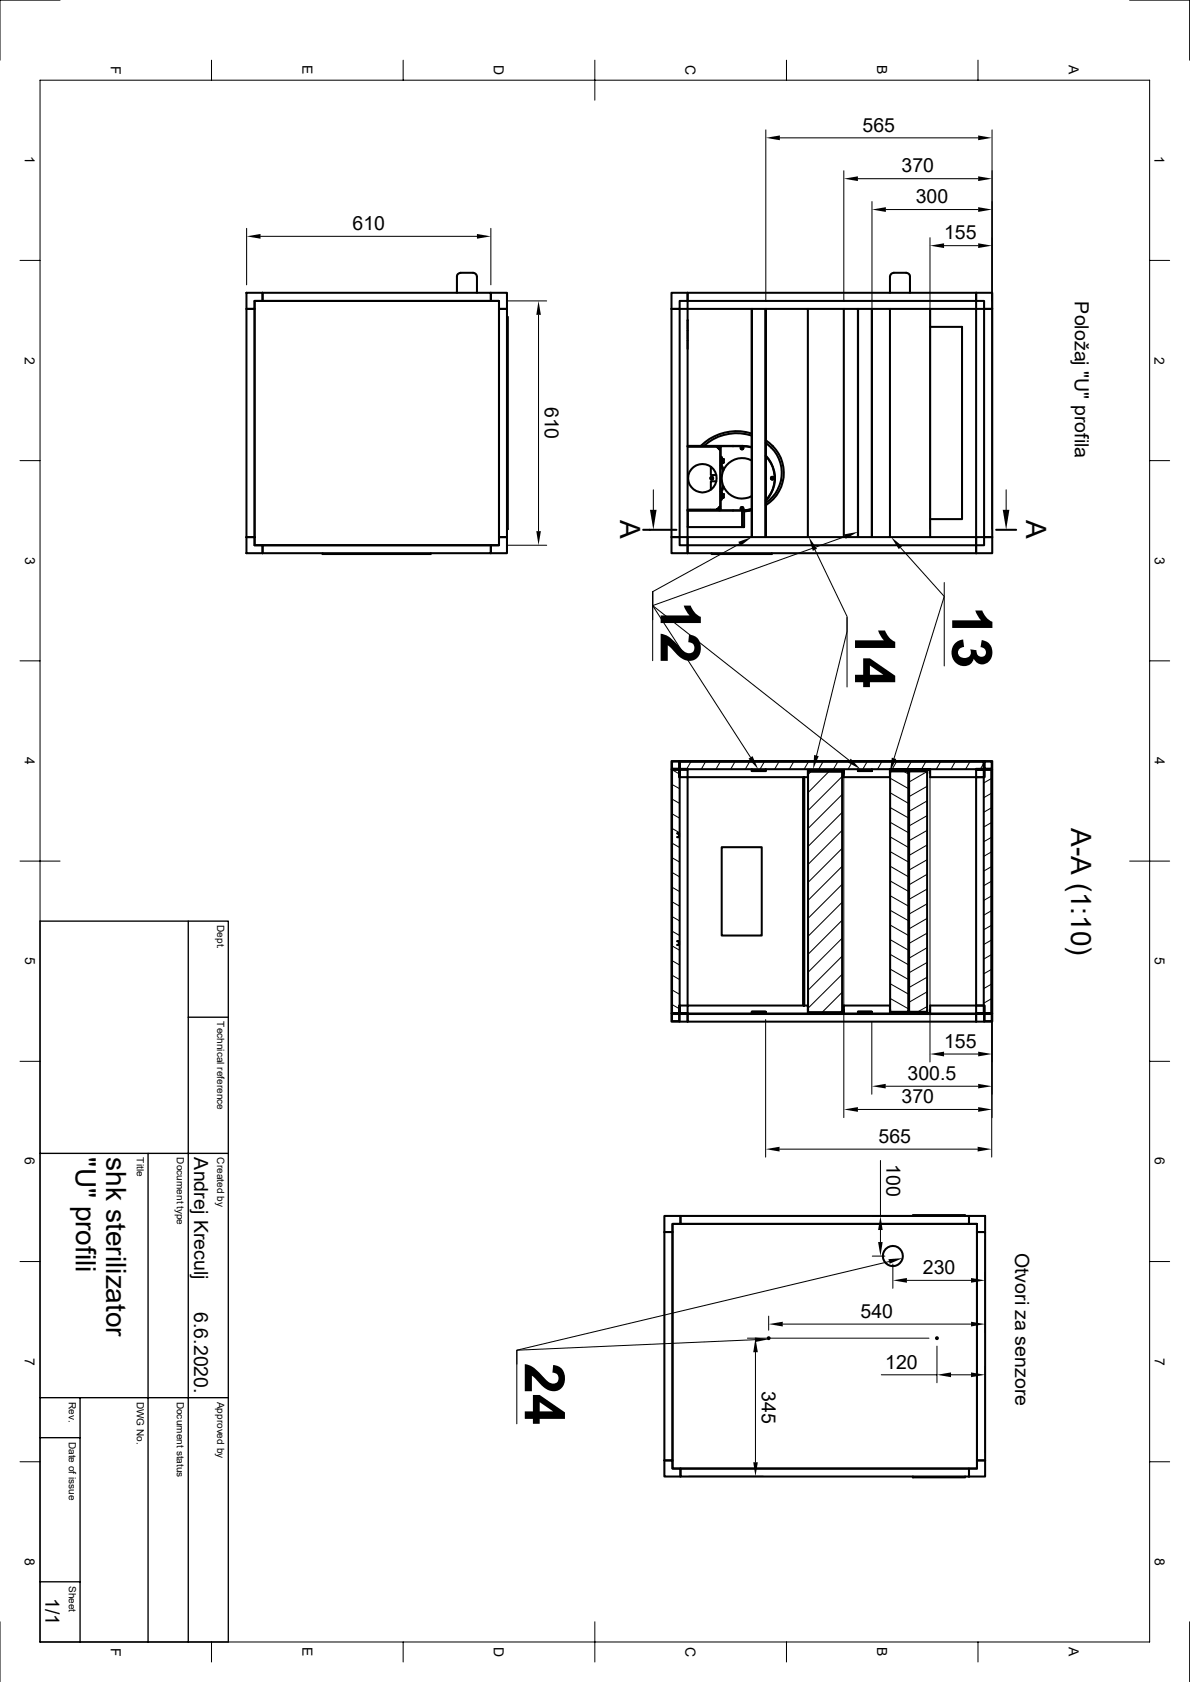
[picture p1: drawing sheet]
<svg xmlns="http://www.w3.org/2000/svg" width="297mm" height="420mm" viewBox="0 0 297 420" stroke-linecap="round" stroke-linejoin="round" font-family="sans-serif">
<g fill="none" stroke="#000" stroke-width=".51">
<path d="M61.5 73.1h4v2h-2v2h-2zM61.5 77.1h2v57h-2zM63.5 75.1h61v61h-61zM65.5 73.1h57v2h-57zM114 73.1v-4a1.18 1.18 0 0 1 1.6-1h.4a4.7 4.7 0 0 1 2.7 .3l.3 .7v4M122.5 73.1h4v4h-2v-2h-2zM124.5 77.1h2v57h-2zM126.5 79.1h.2v53h-.2M167.6 77.1v-4h4v4h-2M167.6 77.1h2v57M167.6 77.1v57h2M171.6 75.1h-2v2h-2"/>
<path d="M171.6 80h.1M187.6 77.1v57M187.7 77.1v57M191.1 77.1v57M201.6 77.1v57M210.6 77.1v57M214.1 77.1v57M217.6 77.1v57M222.1 77.1v57zM222.1 73.1v-4a1.59 1.59 0 0 1 2.1-1 4.7 4.7 0 0 1 2.7 .3l.2 .7v4M232.2 77.1v57M243.6 73.1v61"/>
<path d="M243.6 73.1h4v4h-2v-2h-2M243.6 73.1v2h-72M243.6 73.1h-72v2M245.6 77.1v57h2M245.6 77.1h2v57M245.6 77.1h-74v57M171.6 82.5h.1M171.6 85h.1M232.2 81.6h7.9v48h-7.9M171.6 111.5h8l.1 .2v15.6h-8.1M171.6 111.3h11.4M171.6 111.4h8"/>
<path d="M177.4 116.5v2.1h1.4M178.8 111.5l.9 .9M179.6 111.4h5.7l2.3 .3M179.6 111.4l.3 .3v15.4l-.3 .3M179.7 111.5v.8M179.9 114h.2v2.1l.5 1.1M179.9 116.2l.6 1.3M180.1 114.3h.1v1.6h-.1M180.2 114.6h.4M180.2 115.5h.4M180.2 115.1h.4M180.6 114.6v.5"/>
<path d="M180.6 115.1v.4M180.6 114.6v.9M183 111.3v.1M183 111.3h2.3l2.3 .3M185 111.7h.4v.3h-.4zM185.2 111.3v.1M187.6 108.8a12.3 12.3 0 0 0-11.9 2.5M187.6 108.2a12.7 12.7 0 0 0-12.7 3.1M187.6 115a5.1 5.1 0 0 0-7.5 4.4 5.1 5.1 0 0 0 7.5 4.5M191.1 109.9a9.6 9.6 0 0 1 0 16.3M191.1 110.6a9 9 0 0 1 0 15M191.1 113.7a8.1 8.1 0 0 1 0 11.4"/>
<path d="M191.1 113.9a8 8 0 0 1 0 11M61.5 134.1h2v2h2v2M61.5 134.1v4h4M65.5 136.1h57v2h-57zM80.5 138.1v.2h27v-.2M122.5 136.1h2v-2h2v4h-4zM160.5 132.3h8.3M169.6 134.1h2M171.6 136.1v2h72M171.6 134.1v4h-4v-4h2v2h2M171.6 127.5h13.6M171.6 127.4h8"/>
<path d="M171.7 127.5l-.1 4.1M177.6 138.1v.2h15v-.2M178.8 120.2h-1.4v2.1M179.7 126.5v.8M179.7 126.4l-.9 .9M180.1 123h.1v1.6h-.1M180.2 123.4h.4M180.2 124.2h.4M180.2 123.8h.4M180.5 121.4l-.6 1.3M180.6 123.4v.4M180.6 123.8v.4"/>
<path d="M180.6 123.4v.8M180.6 121.7l-.5 1.1v2h-.2M183 127.4v.1M185 126.8h.4v.3h-.4zM185.2 127.6v4M185.2 127.4v.1M187.1 127.5l-1.4 .2M187.6 127.5l-1.9 .2v3.9h-14M187.6 127.2l-2.4 .3M187.6 127.1l-2.3 .3h-5.7M243.6 134.1h-72v2M243.6 134.1v2h-72"/>
<path d="M245.6 134.1h-2v4M247.6 134.1h-2v2h-2v2M247.6 134.1v4h-4M248.6 132.3h5M167.6 190h2v2l2 .1h-2v2h-.1v-2h-1.9zM167.6 192.1h2l-1.9 .1v60.8l1.9 .1h-2zM167.7 192.2h1.9v60.8h-1.9zM167.7 190.2h1.8v1.7h-1.8zM169.6 190h76v2.1l-.1-1.9h-75.8l-.1 1.9zM169.6 194.1h2v59h19.5M169.7 190.2h75.8v1.9h-75.8zM169.7 192.2h1.9h-1.9v1.9z"/>
<path d="M171.6 192.1v2h30v-.8M187.6 192.1l.1 .4h3.4v-.4v.4h-3.5zM200.5 194.1v57M200.6 194.1v57M200.7 194.1v57M201.6 192.2h9v1.1v-1h-8.9l-.1 1zM201.7 192.7h8.5v60h-8.5zM214.1 192.1l.1 .4h3.4v-.4v.4h-3.5zM222.1 192.2h10.1M222.1 192.1v2h-11.5v-1.9M222.1 192.1h10v.9v-.9h-9.9l-.1 .9zM222.2 192.6h4.5v60h-4.5z"/>
<path d="M226.9 192.6h4.5v60h-4.5zM232.2 192.1v2h11.4v-2M243.6 192h2v-2h2v2.1h-1.9v2h-.1v-2zM243.6 192.2h1.9M243.6 194.1h1.9h-1.9v57h1.9h-1.9M245.5 192.2h1.9v60.8h-1.9zM245.5 192.1h2.1v61h-2.1l2-.1v-60.8zM245.7 190.2h1.8v1.7h-1.8zM169 208.1h.5v.9h-.5h.5v-.9zM180.1 211.5h10v22.1h-10zM169 235h.5v1h-.5l.5-.1v-.9zM167.7 253.2h1.8v1.8h-1.8z"/>
<path d="M169.5 251.1h.1v2l2 .1h-2v1.9h-2v-2h1.9zM169.6 253.2h74v1.9h2M169.6 251.1h32v1M169.7 251.1v1.9h1.9h-1.9zM187.6 252.6h3.5v.5v-.5h-3.4l-.1 .5zM191.1 253.1h10.5M201.6 252.1l.1 .9h8.9v-.9v1h-9zM201.7 253h9M214.1 252.6h3.5v.5v-.5h-3.4l-.1 .5zM222.1 252.1l.1 .9h9.9l.1-.9v1h-10.1zM222.1 252.1v-1h-11.5v2h11.5M222.2 253h9.9"/>
<path d="M232.2 252.1v-1h11.4v2h-11.4M243.6 253h1.9M245.6 251.1h.1v2h1.9v2h-2v-1.9h-2l2-.1zM245.6 253.2h-2v1.9h-72v-1.9v1.9h-2M245.7 253.2h1.8v1.8h-1.8zM165.8 307.6h2.1v57.1h-2.1zM165.8 303.6h4v2h-1.9v2h-2.1zM167.9 305.6h75.9v61.1h-75.9zM169.8 303.6h72.1v2h-72.1zM227.8 303.6v-.2h13.1v.2M241.9 303.6h4v4h-2.1v-2h-1.9zM243.8 307.6v57.1h2.1"/>
<path d="M243.8 307.6h2.1v57.1M165.8 364.7h2.1v2h1.9v2h-4zM169.8 366.7h72.1v2h-72.1zM227.8 368.7v.2h13.1v-.2M245.9 364.7h-2.1v2h-1.9v2M245.9 364.7v4h-4"/>
<circle cx="175.3" cy="119.4" r="3.5"/>
<circle cx="177.6" cy="119.4" r=".25"/>
<circle cx="177.6" cy="119.4" r=".37"/>
<circle cx="177.7" cy="119.4" r=".29"/>
<circle cx="185.2" cy="111.9" r=".31"/>
<circle cx="185.2" cy="111.9" r=".38"/>
<circle cx="192.8" cy="119.4" r=".37"/>
<circle cx="192.8" cy="119.4" r=".24"/>
<circle cx="192.8" cy="119.4" r=".31"/>
<circle cx="185.2" cy="127" r=".38"/>
<circle cx="185.2" cy="127" r=".31"/>
<circle cx="222.8" cy="313.6" r="2.5"/>
<circle cx="191.9" cy="334.1" r=".25"/>
<circle cx="233.9" cy="334.1" r=".25"/>
</g>
<g fill="none" stroke="#000" stroke-width=".25">
<path d="M15 0h-15v15M52.8 15v5M100.6 15v5M148.5 15v10M196.3 15v5M244.1 15v5M281.9 0h15v15M10 20h276.9v390h-276.9zM191.1 32.4v42.7M194.6 34.4h49.5M247.6 32.4v99.7M61.6 57v14.1"/>
<path d="M65 59h54M122.5 57v14.1M210.6 42.6v32.5M214.1 44.6h30M217.6 50.3v81.8M221.1 52.3h23M232.1 59.4v72.7M5 65h5M126.5 75.1h9.9M134.4 78.6v54M235.6 61.3h8.5M286.9 65h5"/>
<path d="M5 115h5M286.9 115h5M126.5 136.1h9.9M163.1 122.3v5M184.6 135.8l-21.7 11.9v17.3M203.4 137.3l8 16.6v17.6M210.9 134l-48 17.2v3.5M224.7 136.7l11 12.2v17.4M251.1 122.3v5M211.4 154.2v3.5l-7.6 31M235.7 145.5v3.4l-12.6 40.5M5 165h5"/>
<path d="M286.9 165h5M167.6 194.6l.1 .1M167.6 199.1l.1 .1M167.7 192.2l1.8 1M167.7 195.9l1.9 1M167.7 199.5l1.9 1.1M169.6 192.1v.1M172 190.1l.1 .1M172.5 190.2l-1.1 1.9M175.7 190.1v.1M176.1 190.2l-1.1 1.9M179.3 190.1l.1 .1"/>
<path d="M179.8 190.2l-1.1 1.9M183 190.1v.1M183.5 190.2l-1.1 1.9M186.7 190.1v.1M187.1 190.2l-1.1 1.9M187.3 189.1l-24.4-37.9v-3.5v3.5l49.1 38.7M187.6 192.2h.1M188 192.5v.1M190.3 190.1l.1 .1M190.8 190.2l-1.1 1.9M194 190.1l.1 .1M194.4 190.2l-1.1 1.9"/>
<path d="M197.7 190.1v.1M198.1 190.2l-1.1 1.9M201.3 190.1l.1 .1M201.6 192.7h.1M201.8 190.2l-1.1 1.9M202.4 192.7l-.7 .7M205 190.1l.1 .1M205.4 190.2l-1.1 1.9M205.7 192.3h.1M206.8 192.7l-5.1 5.2M208.7 190.1v.1M209.1 190.2l-1.1 1.9"/>
<path d="M210.2 193.9l-8.5 8.5M210.2 198.4l-8.5 8.5M210.2 192.3h.1M210.6 192.7h.1M210.6 194.3v84.8M212.3 190.1l.1 .1M212.8 190.2l-1.1 1.9M216 190.1l.1 .1M216.5 190.2l-1.2 1.9M219.7 190.1v.1M220.1 190.2l-1.1 1.9M222.2 194.3l4.5 2.6"/>
<path d="M222.2 198l4.5 2.6M223.4 190.1v.1M223.8 190.2l-1.1 1.9M224.5 192.1h.1M225.6 192.6l1.1 .7M227 190.1l.1 .1M227.5 190.2l-1.1 1.9M228.1 192.1h.1M230.7 190.1v.1M231.1 190.2l-1.1 1.9M231.4 192.7l-4.5 2.6M231.4 196.3l-4.5 2.6"/>
<path d="M231.4 200l-4.5 2.6M231.8 192.1h.1M232.1 192.5v.1M232.1 194.1v71.1M234.3 190.1l.1 .1M234.8 190.2l-1.1 1.9M238 190.1v.1M238.4 190.2l-1 1.9M241.7 190.1v.1M242.1 190.2l-1.1 1.9M245.3 190.1l.1 .1M245.5 190.4l.1 .2"/>
<path d="M245.5 190.6l-.8 1.5M247.4 194.4l-1.9 1.1M247.4 198.1l-1.9 1.1M247.5 192.2v96.7M247.6 192.1v87M247.6 192.4h-.1M247.6 196.9h-.1M5 215h10M167.6 203.6l.1 .1M167.6 208.1l.1 .1M167.6 212.6l.1 .1M167.6 217.1l.1 .1"/>
<path d="M167.7 203.2l1.9 1.1M167.7 206.8l1.9 1.1M167.7 210.5l1.9 1.1M167.7 214.2l1.9 1.1M167.7 217.8l1.9 1.1M210.2 202.9l-8.5 8.5M210.2 207.3l-8.5 8.6M210.2 211.8l-8.5 8.5M210.2 216.3l-8.5 8.5M222.2 201.6l4.5 2.6M222.2 205.3l4.5 2.6M222.2 209l4.5 2.6"/>
<path d="M222.2 212.6l4.5 2.6M222.2 216.3l4.5 2.6M222.2 220l4.5 2.5M231.4 211l-4.5 2.6M231.4 203.7l-4.5 2.5M231.4 207.3l-4.5 2.6M231.4 214.7l-4.5 2.6M231.4 218.3l-4.5 2.6M247.4 201.7l-1.9 1.1M247.4 205.4l-1.9 1.1M247.4 209.1l-1.9 1.1M247.4 212.7l-1.9 1.1"/>
<path d="M247.4 216.4l-1.9 1.1M247.6 201.3l-.1 .1M247.6 205.8l-.1 .1M247.6 210.3l-.1 .1M247.6 214.8l-.1 .1M247.6 219.3l-.1 .1M281.9 215h10M167.6 221.6l.1 .1M167.6 226.1h.1M167.6 230.5l.1 .1M167.6 235l.1 .1M167.6 239.5l.1 .1"/>
<path d="M167.7 221.5l1.9 1.1M167.7 225.2l1.9 1.1M167.7 228.9l1.9 1.1M167.7 232.5l1.9 1.1M167.7 236.2l1.9 1.1M167.7 239.9l1.9 1.1M210.2 229.8l-8.5 8.5M210.2 234.3l-8.5 8.5M210.2 238.8l-8.5 8.5M210.2 220.8l-8.5 8.5M210.2 225.3l-8.5 8.5M222.2 223.6l4.5 2.6"/>
<path d="M222.2 227.3l4.5 2.6M222.2 231l4.5 2.6M222.2 234.6l4.5 2.6M222.2 238.3l4.5 2.6M231.4 229.3l-4.5 2.6M231.4 222l-4.5 2.6M231.4 225.7l-4.5 2.6M231.4 233l-4.5 2.6M231.4 236.6l-4.5 2.7M247.4 220l-1.9 1.1M247.4 223.7l-1.9 1.1M247.4 227.4l-1.9 1.1"/>
<path d="M247.4 231.1l-1.9 1.1M247.4 234.7l-1.9 1.1M247.4 238.4l-1.9 1.1M247.6 223.8l-.1 .1M247.6 228.3l-.1 .1M247.6 232.7l-.1 .2M247.6 237.2l-.1 .2M167.6 244l.1 .1M167.6 248.5l.1 .1M167.6 253l.1 .1M167.7 243.5l1.9 1.1M167.7 247.2l1.9 1.1"/>
<path d="M167.7 250.8l1.9 1.1M167.9 255l-.1 .1M169.6 254h-.1M171.2 253l-.1 .2M191.1 254.6v34.3M204.7 253v.1M208.4 253v.1M210.2 243.3l-8.5 8.5M210.2 247.8l-5 4.9M210.2 252.3l-.5 .4M215.1 252.6h.1M217.6 255.1v18.1"/>
<path d="M222.2 242l4.5 2.6M222.2 245.6l4.5 2.6M222.2 249.3l4.5 2.6M224.2 253l-.1 .1M227.8 253v.1M231.4 247.6l-4.5 2.7M231.4 240.3l-4.5 2.6M231.4 244l-4.5 2.6M231.4 251.3l-2.2 1.3M231.5 253l-.1 .1M244 253l.1 .2M245.6 254.6l.1 .2"/>
<path d="M245.9 255l.1 .1M247.4 242.1l-1.9 1.1M247.4 245.7l-1.9 1.1M247.4 249.4l-1.9 1.1M247.6 241.7l-.1 .2M247.6 246.2l-.1 .1M247.6 250.7l-.1 .1M5 265h5M214.1 277h30M221.1 271.2h23M235.6 263.2h8.5M286.9 265h5"/>
<path d="M194.6 286.9h49.4M219.8 289.8v13.9M5 315h5M217.7 313.6h3.2M217.7 303.7h22.2M219.8 307.1v3M221.9 315l-92.9 22.1v18.4M222.8 315.6v6.1M226.4 319.7h16M245.9 309.6v23M286.9 315h5M186.6 334.1h45.3"/>
<path d="M188.5 334.5l-59.5 2.6v3.5M188.6 337.7v27.4M191.9 328.6v3.5M195.4 330.6h47M233.8 336.1v9.2M220 343.3h13.8M237.4 343.3h5M245.9 341.3v21.3M5 365h5M171.9 368.6h18.7M286.9 365h5M0 405v14.9"/>
<path d="M52.8 410v5M100.6 410v5M148.5 405v10M196.3 410v5M244.1 410v5M296.9 405v14.9"/>
</g>
<path d="M10 230h47v180h-47zM47 230v180M47 254h10M10 288h47M37 288v122M10 359h10M10 349h47M20 349v61M10 395h10" fill="none" stroke="#000" stroke-width=".34"/>
<g fill="#000">
<path d="M191.1 34.4l3.5-.6v1.2zM244.1 33.8l3.5 .6-3.5 .6zM61.6 59l3.4-.6v1.2zM119 58.4l3.5 .6-3.5 .6zM210.6 44.6l3.5-.6v1.2zM217.6 52.3l3.5-.6v1.2zM244.1 51.7l3.5 .6-3.5 .6zM244.1 44l3.5 .6-3.5 .6zM134.4 75.1l.6 3.5h-1.1zM232.1 61.3l3.5-.6v1.2zM244.1 60.7l3.5 .6-3.5 .6zM133.9 132.6h1.1l-.6 3.5z"/>
<path d="M162.2 127.3h1.7l-.8 5zM184.3 135.3l3.3-1.2-2.8 2.2zM201.9 134.1l2 2.9-1 .5zM210.7 133.4l3.5-.6-3.1 1.7zM222.4 134.1l2.8 2.3-.9 .7zM250.3 127.3h1.6l-.8 5zM186.8 189.4l1-.6 1.4 3.3zM203.2 188.5l1.1 .3-1.4 3.3zM212.3 189.4l2.5 2.7-3.2-1.7zM222.6 189.2l1.1 .3-1.6 3.2zM210.6 277l3.5-.6v1.2zM217.6 271.2l3.5-.6v1.2z"/>
<path d="M232.1 263.2l3.5-.6v1.2zM244.1 262.6l3.5 .6-3.5 .6zM244.1 270.6l3.5 .6-3.5 .6zM244.1 276.4l3.5 .6-3.5 .6zM191.1 286.9l3.5-.6v1.2zM244 286.3l3.5 .6-3.5 .6zM219.2 310.1h1.1l-.5 3.5zM219.8 303.7l.5 3.4h-1.1zM221.7 314.4l3.6-.2-3.3 1.4zM222.8 319.7l3.6-.6v1.2zM242.4 319.1l3.5 .6-3.5 .6zM188.4 334l3.5 .4-3.4 .7z"/>
<path d="M188.6 334.1l.5 3.6h-1.1zM191.9 330.6l3.5-.6v1.2zM242.4 330l3.5 .6-3.5 .6zM233.8 343.3l3.6-.6v1.2zM242.4 342.7l3.5 .6-3.5 .6zM188 365.1h1.1l-.5 3.5z"/>
</g>
<g fill="#000">
<path d="M164.9 153.7h7.2l-.9-1.2-.6-1.3h1.8a4.8 4.8 0 0 0 2.5 2.8v1.6h-10zM164.9 158.2a6.5 6.5 0 0 1 4.3 2.9 4.4 4.4 0 0 0 2.8 2 1.38 1.38 0 0 0 1.3-1.5 1.38 1.38 0 0 0-1.5-1.2l.2-1.9a3.4 3.4 0 0 1 2.8 2.1 3.4 3.4 0 0 1-.7 3.6 3.6 3.6 0 0 1-5.2-.8l-2.2-2.3v3.9h-1.8z"/>
<path d="M237.7 154.9h7.2l-.9-1.1-.6-1.4h1.8a4.8 4.8 0 0 0 2.5 2.9v1.5h-10zM238.3 160.7l1.1-.8 1-.2 .2 1.8a1.43 1.43 0 0 0-1.5 1.7 1.43 1.43 0 0 0 2 1.1 1.43 1.43 0 0 0 1.1-2.2l1.5 .3a1.21 1.21 0 0 0 1.2 1.6 1.21 1.21 0 0 0 1-1.7l-.4-.4-.8-.3 .3-1.8a3.1 3.1 0 0 1 2.7 3 3.1 3.1 0 0 1-2.6 3.1l-1.2-.4-.9-1a2.8 2.8 0 0 1-2.8 1.8 2.8 2.8 0 0 1-2.6-2.3l-.1-1.6 .3-.9z"/>
<path d="M213.4 159.9h7.2l-.8-1.1-.6-1.4h1.7a4.8 4.8 0 0 0 2.5 2.9v1.5h-10zM215.4 164.4h1.7l6.3 4.3v1.6h-6.3v1.3h-1.7v-1.3h-2v-1.8h2zM217.1 166.2v2.3h3.4z"/>
<path d="M131 340.6a6.5 6.5 0 0 1 4.3 2.9 4.4 4.4 0 0 0 2.8 2 1.38 1.38 0 0 0 1.3-1.5 1.38 1.38 0 0 0-1.5-1.3l.2-1.9a3.4 3.4 0 0 1 2.8 2.2 3.4 3.4 0 0 1-.7 3.5 3.6 3.6 0 0 1-5.2-.8l-2.2-2.2v3.9h-1.8zM133 348.3h1.7l6.3 4.4v1.6h-6.3v1.2h-1.7v-1.2h-2v-1.9h2zM134.7 350.1v2.3h3.4z"/>
</g>
<g font-size="7">
<text x="154.8" y="130" transform="rotate(90 154.8 130)">A</text>
<text x="256.1" y="130" transform="rotate(90 256.1 130)">A</text>
<text x="267.3" y="206.8" transform="rotate(90 267.3 206.8)">A-A (1:10)</text>
<text x="19" y="289" transform="rotate(90 19 289)">&quot;U&quot; profili</text>
<text x="26.5" y="289" transform="rotate(90 26.5 289)">shk sterilizator</text>
</g>
<g font-size="4.9">
<text x="215.3" y="32.9">565</text>
<text x="225" y="43.1">370</text>
<text x="228.6" y="50.8">300</text>
<text x="88" y="57.4">610</text>
<text x="235.6" y="59.8">155</text>
<text x="268.3" y="75.3" transform="rotate(90 268.3 75.3)">Položaj &quot;U&quot; profila</text>
<text x="136" y="101.6" transform="rotate(90 136 101.6)">610</text>
<text x="235.6" y="261.6">155</text>
<text x="226.5" y="269.7">300.5</text>
<text x="225" y="275.5">370</text>
<text x="219.3" y="285.4">565</text>
<text x="48.5" y="289" transform="rotate(90 48.5 289)">Andrej Kreculj</text>
<text x="221.3" y="290.7" transform="rotate(90 221.3 290.7)">100</text>
<text x="253.4" y="312.8" transform="rotate(90 253.4 312.8)">Otvori za senzore</text>
<text x="230.3" y="318.1">230</text>
<text x="48.5" y="327.6" transform="rotate(90 48.5 327.6)">6.6.2020.</text>
<text x="214.8" y="329.1">540</text>
<text x="220.9" y="341.7">120</text>
<text x="190.1" y="347.3" transform="rotate(90 190.1 347.3)">345</text>
<text x="11.3" y="399.1" transform="rotate(90 11.3 399.1)">1/1</text>
</g>
<g font-size="3.5">
<text x="27.6" y="16.5" transform="rotate(90 27.6 16.5)">F</text>
<text x="75.5" y="16.3" transform="rotate(90 75.5 16.3)">E</text>
<text x="123.3" y="16.3" transform="rotate(90 123.3 16.3)">D</text>
<text x="171.1" y="16.3" transform="rotate(90 171.1 16.3)">C</text>
<text x="218.9" y="16.3" transform="rotate(90 218.9 16.3)">B</text>
<text x="266.8" y="16.3" transform="rotate(90 266.8 16.3)">A</text>
<text x="6.2" y="39" transform="rotate(90 6.2 39)">1</text>
<text x="288.2" y="39" transform="rotate(90 288.2 39)">1</text>
<text x="6.2" y="89" transform="rotate(90 6.2 89)">2</text>
<text x="288.2" y="89" transform="rotate(90 288.2 89)">2</text>
<text x="6.3" y="139" transform="rotate(90 6.3 139)">3</text>
<text x="288.2" y="139" transform="rotate(90 288.2 139)">3</text>
<text x="6.2" y="189" transform="rotate(90 6.2 189)">4</text>
<text x="288.2" y="189" transform="rotate(90 288.2 189)">4</text>
<text x="6.3" y="239" transform="rotate(90 6.3 239)">5</text>
<text x="288.2" y="239" transform="rotate(90 288.2 239)">5</text>
<text x="6.2" y="289" transform="rotate(90 6.2 289)">6</text>
<text x="288.2" y="289" transform="rotate(90 288.2 289)">6</text>
<text x="6.2" y="339" transform="rotate(90 6.2 339)">7</text>
<text x="288.2" y="339" transform="rotate(90 288.2 339)">7</text>
<text x="6.2" y="389" transform="rotate(90 6.2 389)">8</text>
<text x="288.2" y="389" transform="rotate(90 288.2 389)">8</text>
<text x="27.6" y="411.4" transform="rotate(90 27.6 411.4)">F</text>
<text x="75.5" y="411.3" transform="rotate(90 75.5 411.3)">E</text>
<text x="123.3" y="411.2" transform="rotate(90 123.3 411.2)">D</text>
<text x="171.1" y="411.2" transform="rotate(90 171.1 411.2)">C</text>
<text x="218.9" y="411.3" transform="rotate(90 218.9 411.3)">B</text>
<text x="266.8" y="411.3" transform="rotate(90 266.8 411.3)">A</text>
</g>
<g font-size="2.5">
<text x="54.2" y="231" transform="rotate(90 54.2 231)">Dept.</text>
<text x="54.2" y="255" transform="rotate(90 54.2 255)">Technical reference</text>
<text x="34.2" y="289" transform="rotate(90 34.2 289)">Title</text>
<text x="44.2" y="289" transform="rotate(90 44.2 289)">Document type</text>
<text x="54.2" y="289" transform="rotate(90 54.2 289)">Created by</text>
<text x="17.2" y="350" transform="rotate(90 17.2 350)">Rev.</text>
<text x="34.2" y="350" transform="rotate(90 34.2 350)">DWG No.</text>
<text x="44.2" y="350" transform="rotate(90 44.2 350)">Document status</text>
<text x="54.2" y="350" transform="rotate(90 54.2 350)">Approved by</text>
<text x="17.2" y="360" transform="rotate(90 17.2 360)">Date of issue</text>
<text x="17.2" y="396" transform="rotate(90 17.2 396)">Sheet</text>
</g>
</svg>
